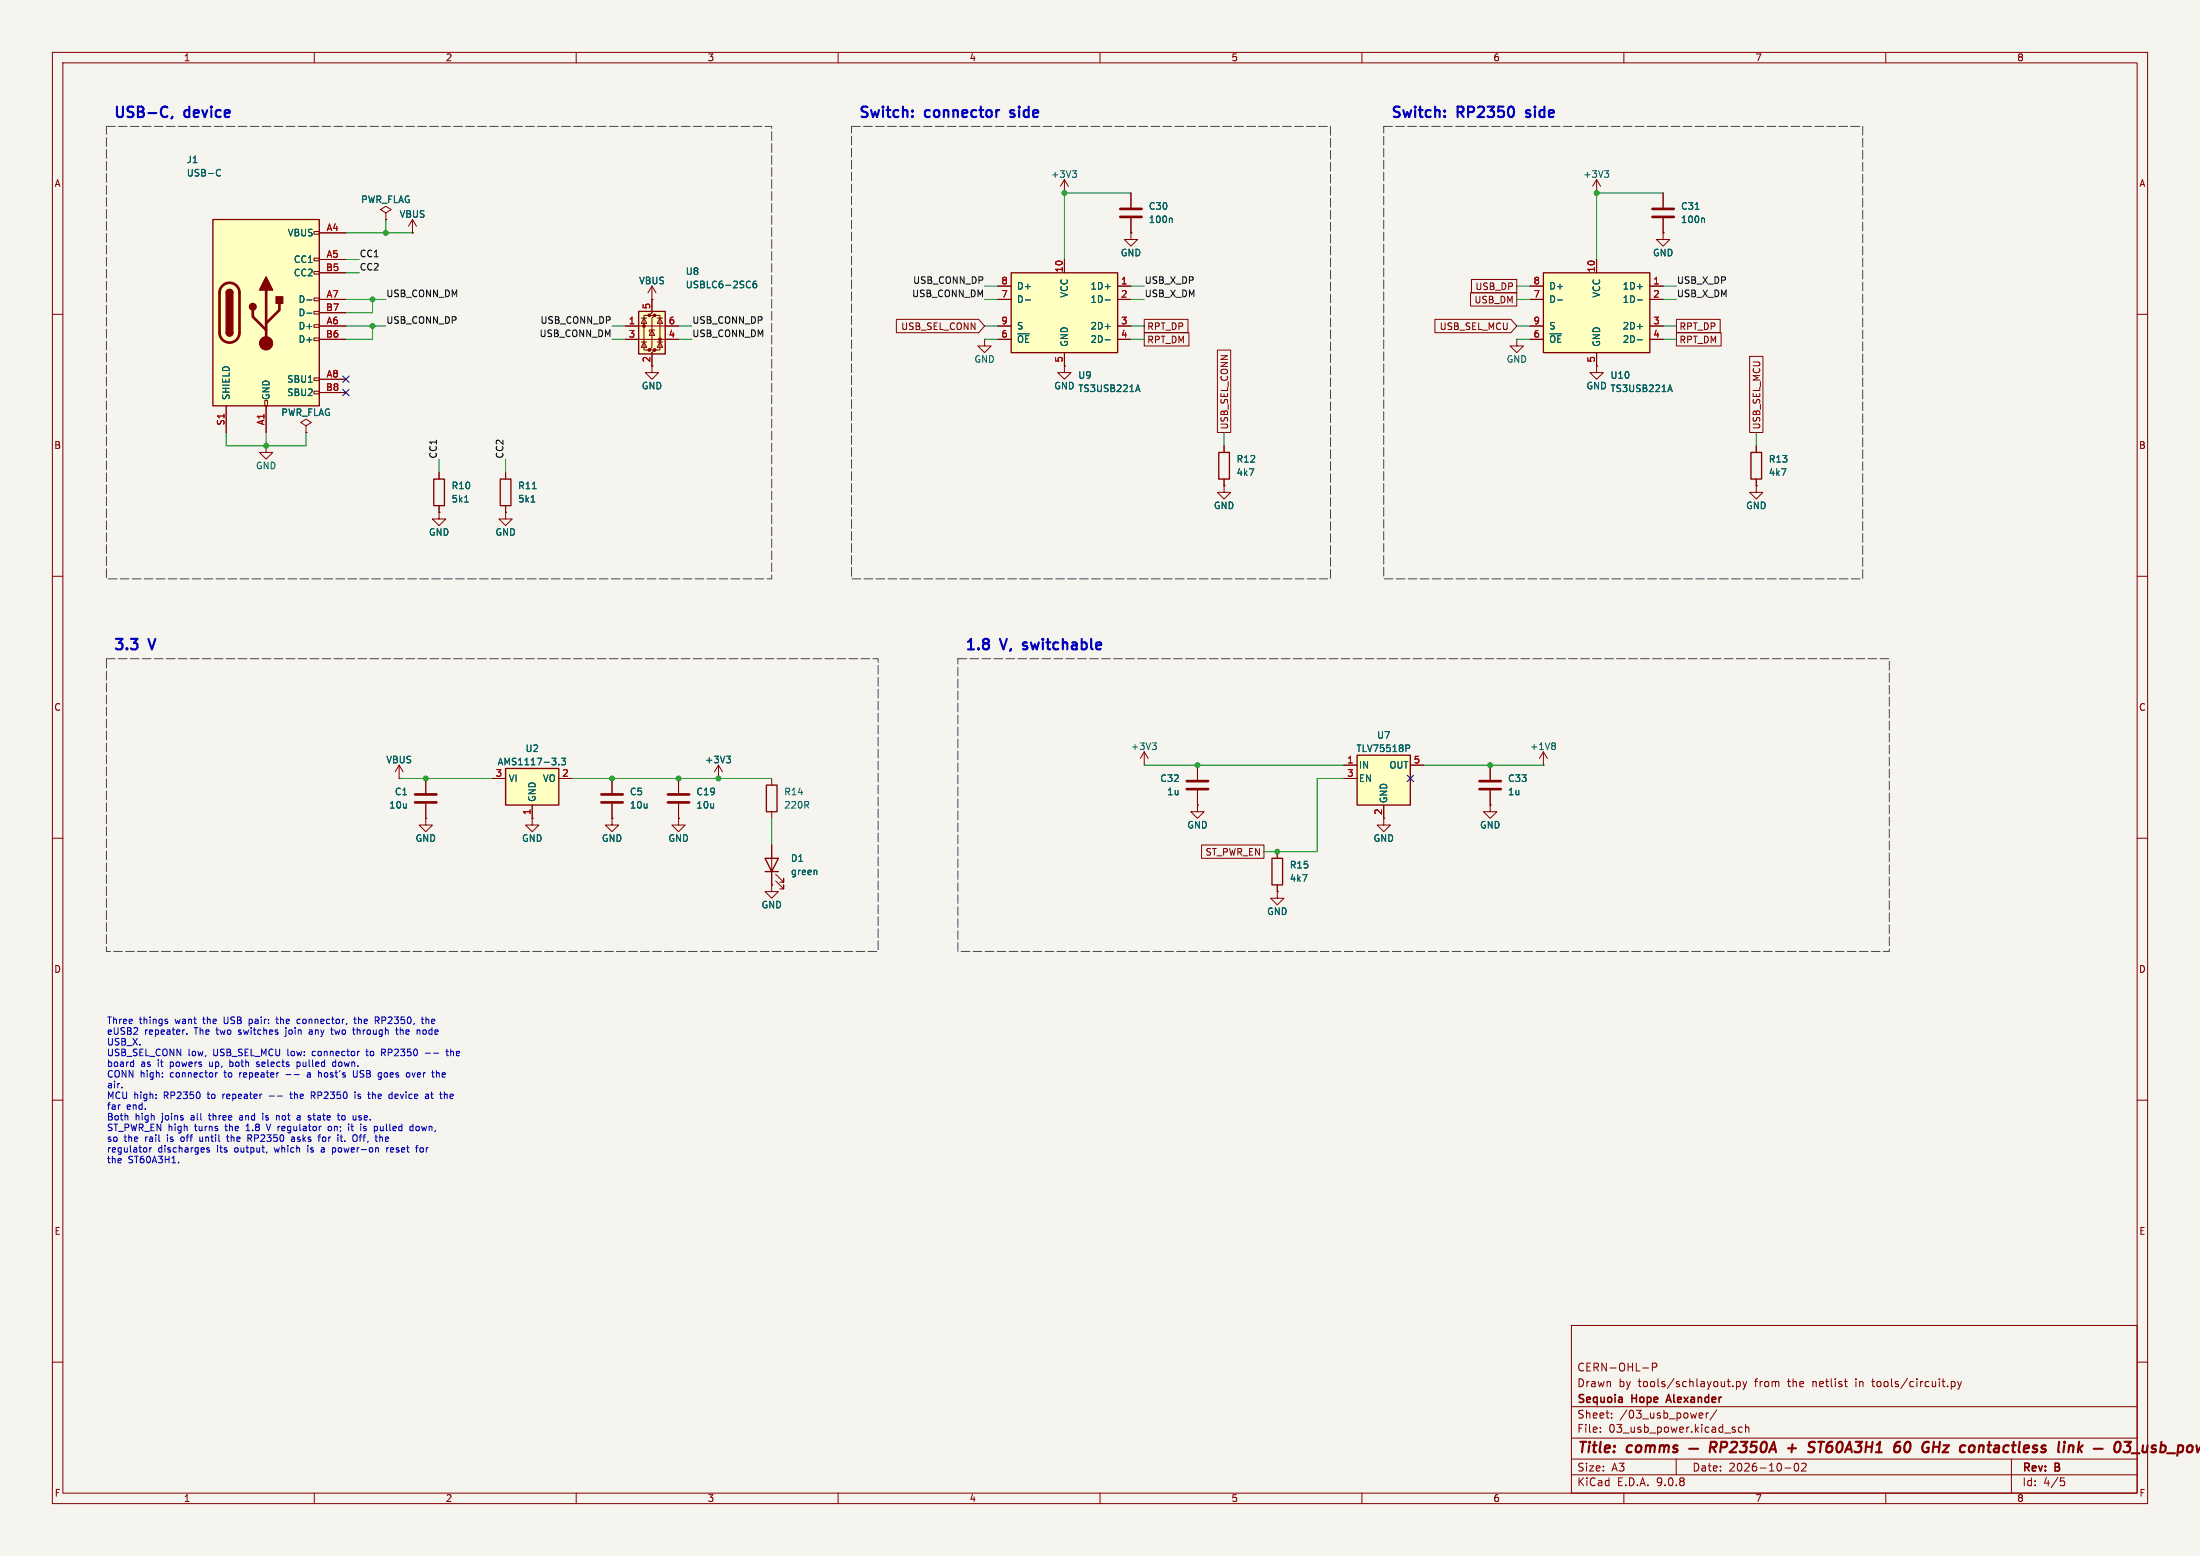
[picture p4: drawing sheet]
<svg xmlns="http://www.w3.org/2000/svg" width="420mm" height="297mm" viewBox="0 0 420 297" stroke-linecap="round" stroke-linejoin="round" font-family="sans-serif">
<path d="M0 0h420v297h-420z" fill="#f5f4ef" stroke="#f5f4ef" stroke-width=".19"/>
<g fill="none" stroke="#840000" stroke-width=".19">
<path d="M10 10h400v277h-400zM12 12h396v273h-396zM60 10v2M110 10v2M160 10v2M210 10v2M260 10v2M310 10v2M360 10v2M215.9 44.5v1.2h1.3l-1.3 1.3-1.3-1.3h1.3M215.9 44.5h.1M10 60h2"/>
<path d="M289.6 64.8v1.2h1.2l-1.2 1.3-1.3-1.3h1.3M289.6 64.8h.1M304.8 69.9v1.2h1.3l-1.3 1.3-1.3-1.3h1.3M304.8 69.9h.1M408 60h2M10 110h2M408 110h2M10 160h2M76.2 148.6h.1M76.2 146.1l-.8 1.2M76.2 146.1l.8 1.2M76.2 146.1v2.5"/>
<path d="M81.3 156.2v1.3h1.2l-1.2 1.3-1.3-1.3h1.3M81.3 156.2h.1M81.3 148.6v2.8M81.3 153.4v2.8M116.8 156.2v1.3h1.3l-1.3 1.3-1.2-1.3h1.2M116.8 156.2h.1M129.5 156.2v1.3h1.3l-1.3 1.3-1.2-1.3h1.2M129.5 156.2h.1M408 160h2M147.3 168.9v1.3h1.3l-1.3 1.3-1.3-1.3h1.3M147.3 168.9h.1M10 210h2"/>
<path d="M408 210h2M300 253h108v32h-108zM10 260h2M300 278.5h108M300 274.5h108M300 268.5h108M305.5 273.2v.2M305.5 272.5v.1M307.7 270.5v.2M307.7 269.8v.1M313.6 261.1h1.1M315.4 261l.8-.1 .1-.2-.1-.4-.2-.1h-.6v1.5"/>
<path d="M320 278.5v3M324.6 269.7l.4 .1 .1 .2-.7 .2M325 270.6l-.4 .1M325.7 269.7v1M326.2 269.7l-.3 .1-.2 .2M327.7 269.1l-1.3 1.9M329.7 263.7h.6M330 264.6l.3 .1M330.8 264.5v.2M331.2 273v.3M331.5 263.8l.4-.1 .3 .3-.1 .6h-.6M331.5 263.7v1.5"/>
<path d="M332.6 272.5l-.4-.1-.3 .3 .1 .6h.6M332.7 263.7l.4 1M333.1 264.7l-.4 .5M333.2 272.5l.2-.1 .4 .1 .1 .9M333.2 271.9v1.5M333.4 263.7l-.3 1M342.7 279.4l.2-.1a.8 .8 0 0 1 .5 .7 .8 .8 0 0 1-.5 .8l-.2-.2-.2-.4zM343.9 279.4l.6-.1 .2 .1 .1 .3-.9 1.1h.9M352.1 263.7h.6M352.5 264.7h.2M357.3 263.7h.6M372.5 263.8l.4-.1 .3 .3-.1 .6h-.6"/>
<path d="M372.5 263.7v1.5M373.7 263.7l.4 1M374.1 264.7l-.4 .5M374.4 263.7l-.3 1M384 278.5v6.5M408 260h2M60 285v2M110 285v2M160 285v2M210 285v2M260 285v2M300 281.5h108"/>
<path d="M310 285v2M340.7 280.2h1.2M360 285v2M393.4 282.1h.7M393.5 282.7h.4l.3 .2-.2 .6-.5 .1"/>
</g>
<g fill="none" stroke="#840000" stroke-width=".4">
<path d="M322.5 276.5h1.7M326.5 276.3h.8a.55 .55 0 0 0 .4-.5 .55 .55 0 0 0-.3-.6h-.8l-.2 2M327 276.3l.5 .9M328.5 276.3h.8a.55 .55 0 0 0 .4-.5 .55 .55 0 0 0-.3-.6h-.8l-.2 2M330.5 275.4l.3-.2h.5l.3 .2v.4l-.1 .3-1.3 1.1h1.2M332.3 275.2h1.3l-.8 .8 .6 .2-.1 .8-.3 .2h-.6l-.3-.2M335.4 275.2h-1l-.2 1 .3-.2 .7 .1 .1 .2-.1 .7-.3 .2h-.5l-.3-.2M336.4 275.4a.46 .46 0 0 1 .5-.2 .46 .46 0 0 1 .4 .4 1.15 1.15 0 0 1-.8 1.6l-.2-.1a1.54 1.54 0 0 1 .1-1.7zM337.7 277.2l.9-2 .4 2M338 276.6h.9M341.3 276.4h1.6M342.2 275.7l-.2 1.5"/>
<path d="M346.5 275.3a.85 .85 0 0 0-1 .1l-.2 .2M347.1 275.2h1.2M347.7 275.2l-.3 2M363.8 275.4a.46 .46 0 0 1 .5-.2 .46 .46 0 0 1 .4 .4 1.15 1.15 0 0 1-.8 1.6l-.2-.1a1.54 1.54 0 0 1 .1-1.7zM369.1 276.2h1.1M370.3 275.2l-.2 2M371 275.9h1.1l-1.2 1.3h1M378.5 275.9l.2 .3-.1 1M396.9 275.2l-.2 2M397 276.4l.4 .8M397.6 275.9l-.9 .7M405.6 275.2h1.2l-.7 .8 .5 .2-.1 .8-.3 .2h-.6l-.2-.2"/>
<path d="M406.9 277.4h1.6M409.1 275.9v1.2a.57 .57 0 0 0 .7-.1M410 275.9l-.2 1.3M411.6 276a.49 .49 0 0 0-.8 .3l.1 .1 .4 .1 .3 .3-.4 .4-.5-.1M412.5 276h.8l.2 .3-.1 .5a.66 .66 0 0 1-1 .3M412.6 275.2l-.2 2M413.7 277.4h1.5M415.9 276h.7l.2 .3-.1 .5a.66 .66 0 0 1-1 .3M415.9 275.9l-.3 2M417.7 276.1a.52 .52 0 0 1 .5-.2 .52 .52 0 0 1 .4 .4l-.1 .5a.55 .55 0 0 1-.5 .4 .55 .55 0 0 1-.5-.4zM419.3 275.9l.2 1.3 .5-.9"/>
</g>
<path d="M318.2 267.3h.7M318.5 266.2l-.5 1.5" fill="none" stroke="#840000" stroke-width=".3"/>
<path d="M79.2 151.6h4.1M79.2 153.2h4.1" fill="none" stroke="#840000" stroke-width=".51"/>
<path d="M96.5 146.7h10.2v7h-10.2z" fill="#ffffc2"/>
<path d="M96.5 146.7h10.2v7h-10.2zM242.8 163.8h2.1v5.1h-2.1z" fill="none" stroke="#840000" stroke-width=".25"/>
<g fill="none" stroke="#840000" stroke-width=".19">
<path d="M94 148.6h2.5M101.6 153.7v2.5M106.7 148.6h2.5M284.5 153.7v1.2h1.2l-1.2 1.3-1.3-1.3h1.3M284.5 153.7h.1M294.6 146.1h.1M294.6 143.5l-.7 1.3M294.6 143.5l.8 1.3M294.6 143.5v2.6M243.8 170.2v1.3h1.3l-1.3 1.2-1.2-1.2h1.2M243.8 170.2h.1M243.8 162.6v1.2"/>
<path d="M243.8 168.9v1.3"/>
</g>
<path d="M106.7 145.9v.1M107.2 144.7h.7l-.4 .5 .4 .1v.6l-.2 .1-.5-.1M296.7 141.8l.2 .2-.2 .3 .2 .3v.2l-.2 .3" fill="none" stroke="#006464" stroke-width=".19"/>
<path d="M259.1 144.1h10.1v9.6h-10.1z" fill="#ffffc2"/>
<path d="M259.1 144.1h10.1v9.6h-10.1z" fill="none" stroke="#840000" stroke-width=".25"/>
<path d="M58.4 81.3l1-.7-1-.6-1 .6 1 .7v1.3M58.4 82.6h.1M256.5 146.1h2.6M256.5 148.6h2.6M264.2 153.7v2.5M269.2 146.1h2.6M284.5 146.1v2.7M284.5 150.9v2.8" fill="none" stroke="#840000" stroke-width=".19"/>
<path d="M268.4 142.2h.5l.2 .2-.1 .4h-.6" fill="none" stroke="#006464" stroke-width=".19"/>
<path d="M282.4 149.1h4.1M282.4 150.6h4.1" fill="none" stroke="#840000" stroke-width=".51"/>
<path d="M40.6 41.9h20.4v35.6h-20.4z" fill="#ffffc2"/>
<g fill="none" stroke="#840000" stroke-width=".19">
<path d="M203.2 36.8h.1M203.2 34.3l-.8 1.3M203.2 34.3l.8 1.3M203.2 34.3v2.5M215.9 36.8v2.8M59.9 44.2h1.1v.5h-1.1zM59.9 49.3h1.1v.5h-1.1zM59.9 51.8h1.1v.5h-1.1zM59.9 56.9h1.1v.5h-1.1zM59.9 59.4h1.1v.5h-1.1zM61 44.5h5M61 49.5h5"/>
<path d="M61 52.1h5M61 57.2h5M61 59.7h5M215.9 41.7v2.8M43.2 77.5v5.1M50.5 76.5h.6v1h-.6zM50.8 77.5v5.1M59.9 62h1.1v.5h-1.1zM59.9 64.5h1.1v.5h-1.1zM59.9 72.1h1.1v.5h-1.1zM59.9 74.7h1.1v.5h-1.1zM61 62.2h5"/>
<path d="M61 64.8h5M61 72.4h5M61 74.9h5M228.6 153.7v1.2h1.3l-1.3 1.3-1.3-1.3h1.3M228.6 153.7h.1"/>
</g>
<path d="M40.6 41.9h20.4v35.6h-20.4zM43.2 55.9a.64 .64 0 0 1 .6-.7 .64 .64 0 0 1 .6 .7M43.2 63.5a.64 .64 0 0 0 .6 .6 .64 .64 0 0 0 .6-.6" fill="none" stroke="#840000" stroke-width=".25"/>
<path d="M213.9 39.9h4M42.5 54.5a1.9 1.9 0 0 1 2-.4 1.9 1.9 0 0 1 1.2 1.8v7.6a1.91 1.91 0 0 1-1.9 1.9 1.91 1.91 0 0 1-1.9-1.9v-7.8l.2-.6zM48.3 59.2v1.3l2.5 2.5M50.8 55.4v10.1M53.3 57.9v1.3l-2.5 2.5M213.9 41.4h4" fill="none" stroke="#840000" stroke-width=".51"/>
<g fill="#840000" stroke="#840000" stroke-width=".25">
<path d="M43.2 55.9h1.2v7.6h-1.2z"/>
<path d="M43.4 55.4a.64 .64 0 0 1 .7-.1 .64 .64 0 0 1 .3 .6h-1.2z"/>
<path d="M43.2 63.5h1.2a.64 .64 0 0 1-.6 .6 .64 .64 0 0 1-.6-.6z"/>
<path d="M50.8 52.8l1.3 2.6h-2.6z"/>
<path d="M52.7 56.6h1.3v1.3h-1.3z"/>
<circle cx="48.3" cy="58.5" r=".63"/>
</g>
<circle cx="50.8" cy="65.5" r="1.27" fill="#840000" stroke="#840000" stroke-width=".19"/>
<path d="M41.5 32.4l.6 .1M42.1 33.5h-.6M204.7 32.6h.8l-.4 .5M205.3 33.1l.2 .2v.3l-.2 .3M58.6 57.2h.9M58.6 59.8h.9M223.6 41.6l.2 .2v.7" fill="none" stroke="#006464" stroke-width=".19"/>
<path d="M193 52.1h20.4v15.2h-20.4z" fill="#ffffc2"/>
<path d="M193 52.1h20.4v15.2h-20.4zM82.8 91.4h2v5.1h-2zM95.5 91.4h2v5.1h-2zM232.7 86.4h2v5h-2zM146.3 149.9h2v5h-2zM146 163.8h2.6l-1.3 2.6zM146 166.4h2.6" fill="none" stroke="#840000" stroke-width=".25"/>
<g fill="none" stroke="#840000" stroke-width=".19">
<path d="M304.8 36.8h.1M304.8 34.3l-.8 1.3M304.8 34.3l.8 1.3M304.8 34.3v2.5M190.5 54.6h2.5M190.5 57.2h2.5M203.2 49.5v2.6M213.4 54.6h2.5M213.4 57.2h2.5M188 64.8v1.2h1.2l-1.2 1.3-1.3-1.3h1.3M188 64.8h.1M190.5 62.2h2.5"/>
<path d="M190.5 64.8h2.5M203.2 69.9v1.2h1.3l-1.3 1.3-1.3-1.3h1.3M203.2 69.9h.1M203.2 67.3v2.6M213.4 62.2h2.5M213.4 64.8h2.5M50.8 85.1v1.3h1.3l-1.3 1.2-1.3-1.2h1.3M50.8 85.1h.1M83.8 97.8v1.3h1.3l-1.3 1.2-1.3-1.2h1.3M83.8 97.8h.1M83.8 90.2v1.2M83.8 96.5v1.3"/>
<path d="M96.5 97.8v1.3h1.3l-1.3 1.2-1.3-1.2h1.3M96.5 97.8h.1M96.5 90.2v1.2M96.5 96.5v1.3M233.7 92.7v1.3h1.2l-1.2 1.3-1.3-1.3h1.3M233.7 92.7h.1M233.7 85.1v1.3M233.7 91.4v1.3M101.6 156.2v1.3h1.3l-1.3 1.3-1.3-1.3h1.3M101.6 156.2h.1M116.8 148.6v2.8M116.8 153.4v2.8"/>
<path d="M129.5 148.6v2.8M129.5 153.4v2.8M137.2 148.6h.1M137.2 146.1l-.8 1.2M137.2 146.1l.7 1.2M137.2 146.1v2.5M147.3 148.6v1.3M147.3 154.9v1.3M218.4 146.1h.1M218.4 143.5l-.7 1.3M218.4 143.5l.8 1.3M218.4 143.5v2.6"/>
<path d="M228.6 146.1v2.7M228.6 150.9v2.8M264.2 156.2v1.3h1.2l-1.2 1.3-1.3-1.3h1.3M147.3 161.3v7.6M148.1 168.1l1.5 1.6v-.8v.8h-.8M148.1 166.9l1.5 1.5v-.8v.8h-.8"/>
</g>
<g fill="none" stroke="#006464" stroke-width=".19">
<path d="M306.3 32.6h.8l-.4 .5M306.9 33.1l.2 .2v.3l-.2 .3M195.7 57.2h1M211 57.2h.9M211 54.7h.9M211 62.3h.9M211 64.9h.9M216.9 74.4h.6M217.2 73.5l.4 1.2M88.7 95.8h.7M101.4 95.8h.7M101.6 93.3h.8"/>
<path d="M138.7 144.3h.8l-.5 .5M139.2 144.8l.3 .3v.3l-.3 .2M220 141.8h.7l-.4 .5M220.5 142.3l.2 .2v.3l-.2 .3M155.9 166.2v.7"/>
</g>
<path d="M114.8 151.6h4.1M114.8 153.2h4.1M127.5 151.6h4.1M127.5 153.2h4.1M226.6 149.1h4M226.6 150.6h4" fill="none" stroke="#840000" stroke-width=".51"/>
<path d="M121.9 59.4h5.1v8.2h-5.1z" fill="#ffffc2"/>
<g fill="#840000" stroke="#840000" stroke-width=".19">
<circle cx="122.9" cy="62.2" r=".25"/>
<circle cx="124" cy="60.2" r=".25"/>
<circle cx="124" cy="66.8" r=".25"/>
<circle cx="125" cy="60.2" r=".25"/>
<circle cx="125" cy="66.8" r=".25"/>
<circle cx="126" cy="64.8" r=".25"/>
</g>
<g fill="none" stroke="#840000" stroke-width=".19">
<path d="M124.5 57.2v2.5l-.5 .5h1l-.5 .5v5.6l-.5 .5h1l-.5 .5v2.6M119.4 62.2h10.1M119.4 64.8h10.1M122.4 65.3h1M122.4 60.7h1M122.9 60.7l.5 1h-1zM122.9 65.3l.5 1h-1zM124 60.2h-1.1v6.6h1.1M124.5 63l.5 1h-1zM125 63h-1v.4M125 60.2h1v6.6h-1M125.5 65.3h1"/>
<path d="M125.5 60.7h1M126 60.7l.5 1h-1zM126 65.3l.5 1h-1z"/>
</g>
<path d="M121.9 59.4h5.1v8.2h-5.1z" fill="none" stroke="#840000" stroke-width=".25"/>
<path d="M144.3 53.7h-.3a.86 .86 0 0 0 0 1.2l.4-.1 .1-.4-.3-.3-.3 .1-.2 .2" fill="none" stroke="#006464" stroke-width=".19"/>
<path d="M294.6 52.1h20.4v15.2h-20.4z" fill="#ffffc2"/>
<path d="M294.6 52.1h20.4v15.2h-20.4zM334.3 86.4h2v5h-2z" fill="none" stroke="#840000" stroke-width=".25"/>
<g fill="none" stroke="#840000" stroke-width=".19">
<path d="M215.9 36.8v2.8M317.5 36.8v2.8M61 57.2h5M61 44.5h5M61 49.5h5M61 52.1h5M61 59.7h5M73.7 40.6l1-.6-1-.6-1.1 .6 1.1 .6v1.3M73.7 41.9h.1M78.7 44.5h.1M78.7 41.9l-.7 1.3M78.7 41.9l.8 1.3"/>
<path d="M78.7 41.9v2.6M124.5 57.2h.1M124.5 54.6l-.8 1.3M124.5 54.6l.7 1.3M124.5 54.6v5.1M190.5 54.6h2.5M190.5 57.2h2.5M203.2 49.5v2.6M213.4 54.6h2.5M213.4 57.2h2.5M215.9 44.5h.1M215.9 41.7v2.8"/>
<path d="M280.7 55.9h8.9v2.5h-8.9zM280.9 53.3h8.7v2.6h-8.7zM292.1 54.6h2.5M292.1 57.2h2.5M304.8 49.5v2.6M315 54.6h2.5M315 57.2h2.5M317.5 44.5v1.2h1.3l-1.3 1.3-1.3-1.3h1.3M317.5 44.5h.1M317.5 41.7v2.8M43.2 77.5v5.1M50.8 77.5v5.1"/>
<path d="M61 62.2h5M61 64.8h5M61 72.4h5M61 74.9h5M119.4 62.2h2.5M119.4 64.8h2.5M124.5 67.3v3.8h1.2l-1.2 1.3-1.3-1.3h1.3M127 62.2h2.5M127 64.8h2.5M171.1 61h15.7l1.2 1.2-1.2 1.3h-15.7zM190.5 62.2h2.5M190.5 64.8h2.5"/>
<path d="M203.2 69.9h.1M203.2 67.3v2.6M213.4 62.2h2.5M213.4 64.8h2.5M218.4 63.5h8.6v2.5h-8.6zM218.4 61h8.4v2.5h-8.4zM232.4 66.8h2.6v15.8h-2.6zM273.9 61h14.5l1.2 1.2-1.2 1.3h-14.5zM292.1 62.2h2.5M292.1 64.8h2.5M304.8 69.9h.1M304.8 67.3v2.6"/>
<path d="M315 62.2h2.5M315 64.8h2.5M320 61h8.4v2.5h-8.4zM320 63.5h8.6v2.5h-8.6zM334 68h2.6v14.6h-2.6zM58.4 82.6h.1M83.8 97.8h.1M83.8 90.2v1.2M83.8 96.5v1.3M96.5 97.8h.1M96.5 90.2v1.2M96.5 96.5v1.3"/>
<path d="M233.7 92.7h.1M233.7 85.1v1.3M233.7 91.4v1.3M335.3 92.7v1.3h1.2l-1.2 1.3-1.3-1.3h1.3M335.3 92.7h.1M335.3 85.1v1.3M335.3 91.4v1.3M76.2 148.6h.1M81.3 156.2h.1M81.3 148.6v2.8M81.3 153.4v2.8M94 148.6h2.5"/>
<path d="M101.6 156.2h.1M101.6 153.7v2.5M106.7 148.6h2.5M116.8 156.2h.1M116.8 148.6v2.8M116.8 153.4v2.8M129.5 156.2h.1M129.5 148.6v2.8M129.5 153.4v2.8M137.2 148.6h.1M228.6 153.7h.1M228.6 146.1v2.7"/>
<path d="M228.6 150.9v2.8M256.5 146.1h2.6M256.5 148.6h2.6M264.2 153.7v2.5M269.2 146.1h2.6M284.5 153.7h.1M284.5 146.1v2.7M284.5 150.9v2.8M147.3 168.9h.1M147.3 161.3v2.5M147.3 166.4v2.5M229.4 161.3h11.9v2.5h-11.9z"/>
<path d="M243.8 170.2h.1M243.8 162.6v1.2M243.8 168.9v1.3"/>
</g>
<g fill="none" stroke="#006464" stroke-width=".19">
<path d="M41.5 32.4l.6 .1M42.1 33.5h-.6M323.6 39.9h.8M58.6 57.2h.9M58.6 59.8h.9M144.3 53.7h-.3a.86 .86 0 0 0 0 1.2l.4-.1 .1-.4-.3-.3-.3 .1-.2 .2M195.7 57.2h1M211 57.2h.9M211 54.7h.9M223.6 41.6l.2 .2v.7M297.3 57.2h1M312.6 57.2h.9"/>
<path d="M312.6 54.7h.9M325.2 41.6l.2 .2v.7M211 62.3h.9M211 64.9h.9M216.9 74.4h.6M217.2 73.5l.4 1.2M312.6 62.3h.9M312.6 64.9h.9M318.5 74.4h.6M318.8 73.5l.4 1.2M88.7 95.8h.7M101.4 95.8h.7"/>
<path d="M101.6 93.3h.8M106.7 145.9v.1M107.2 144.7h.7l-.4 .5 .4 .1v.6l-.2 .1-.5-.1M138.7 144.3h.8l-.5 .5M139.2 144.8l.3 .3v.3l-.3 .2M268.4 142.2h.5l.2 .2-.1 .4h-.6M155.9 166.2v.7"/>
</g>
<path d="M315.5 39.9h4M315.5 41.4h4" fill="none" stroke="#840000" stroke-width=".51"/>
<g fill="none" stroke="#009600" stroke-width=".19">
<path d="M215.9 36.8h-12.7v12.7M317.5 36.8h-12.7v12.7M66 57.2h7.7M66 44.5h12.7M66 52.1h2.6M66 49.5h2.6M71.1 57.2v2.5h-5.1M73.7 41.9v2.6M188 54.6h2.5M188 57.2h2.5M215.9 54.6h2.5M215.9 57.2h2.5"/>
<path d="M289.6 54.6h2.5M289.6 57.2h2.5M317.5 54.6h2.5M317.5 57.2h2.5M66 62.2h7.7M71.1 62.2v2.6h-5.1M116.8 64.8h2.6M116.8 62.2h2.6M129.5 64.8h2.6M129.5 62.2h2.6M188 64.8h2.5M188 62.2h2.5"/>
<path d="M215.9 64.8h2.5M215.9 62.2h2.5M289.6 64.8h2.5M289.6 62.2h2.5M317.5 64.8h2.5M317.5 62.2h2.5M43.2 82.6v2.5h15.2v-2.5M50.8 82.6v2.5M83.8 87.6v2.6M96.5 87.6v2.6M233.7 82.6v2.5M335.3 82.6v2.5"/>
<path d="M76.2 148.6h17.8M109.2 148.6h38.1M147.3 156.2v5.1M218.4 146.1h38.1M256.5 148.6h-5v14h-10.2M271.8 146.1h22.8"/>
</g>
<path d="M65.4 71.8l1.2 1.2M65.4 74.3l1.2 1.2M66.6 71.8l-1.2 1.2M66.6 74.3l-1.2 1.2M268.6 148l1.2 1.2M269.8 148l-1.2 1.2" fill="none" stroke="#000084" stroke-width=".19"/>
<path d="M32.9 22.2l-.2 .4M192.9 22.2l.1 .1M193 21.1v.5M291.3 22.2l.2 .1M291.4 21.1v.5M195.3 123.8l.2 .1M195.4 122.7v.5" fill="none" stroke="#0000c2" stroke-width=".4"/>
<g fill="none" stroke="#0000c2" stroke-width=".19">
<path d="M31.7 195h.3v.2l-.4 .2M31.7 194.5l.3 .1M35.1 196.6h.1M35.7 197.3v.1M47.6 194.5v1.3M47.6 195.3l.1 .1M47.7 194.5l-.1 .1M52.7 194.5h.4M52.8 194.1v1.1l.3 .2M54.6 197.7l-.3 .2M57.3 194.6l-.4-.1-.2 .3 .1 .5h.5M59.5 196.9h-.3l-.2 .2 .1 .3h.4"/>
<path d="M63.3 196.2v1l.3 .2M67.3 196.6h.5M67.5 194.5h.5M67.5 197.4h.3M67.7 194.1v1.1l.3 .2M71.6 194.1h.5l.3 .3-.2 .3-.6 .1M71.9 194.8l.5 .6M75.7 196.2v1l.3 .2M76.4 196.2v1.2M76.5 196.6l-.1 .1M80.1 196.6l.1 .8M80.4 194.5h.5"/>
<path d="M80.6 194.1v1.1l.3 .2M80.8 196.7v.6M81.3 194.1v1.3M81.7 194.5l-.4 .2M23.3 207.5v.2M25.4 202.7l.1 .1M25.5 202.3v1.3M25.5 203.5l-.4 .1M27.8 219.1l.2 .2v.4l-.2 .2M28.6 219.1v.8M28.9 219.1l-.3 .2M29.8 209.6v.1"/>
<path d="M29.8 208.9v.1M31 205.5v.1M31 204.8v.1M38.1 217v.7l.2 .2M40 219.1h-.3l-.2 .2v.1l.5 .2v.3h-.5M41.2 204.8v.8M41.2 204.9v.1M43.2 217h.5M43.4 216.6v1.1l.3 .2M43.9 202.3v1.3M43.9 203.5l.1 .1M44 202.7l-.1 .1"/>
<path d="M45.9 212.9l-.1 .1M45.9 213.3l-.2 .2 .2 .3M47 215.8h.7M47.1 214.9h-.1M47.3 216.6v1.3M47.6 217.3l.5 .6M47.9 217.2l-.6 .1M49 203.5l.3 .1M49.1 202.7l-.1 .3 .3 .1M50.2 212.5v.1M50.2 212.9v.9M50.8 214.6l.5 1.2"/>
<path d="M51 219.9l-.1 .1M51.4 209.2h1M52.8 213.1l.3-.2 .2 .2M53 209.2h.9M54.6 205.1h1M55.3 208.8h.5M55.5 208.4v1.1l.3 .2M56.2 205.1h.9M56.2 217.3l-.4 .1-.2 .2 .2 .3 .4-.1M56.2 217.2v.7M56.7 202.7v1.3M56.7 202.8l.4-.1 .1 .1"/>
<path d="M56.8 213h.4l.1 .8M56.8 213.7h.5M57.2 203.4l-.1 .2-.4-.1M57.3 213.2l-.5 .2M58.8 219.1v.8M59.2 205.1h-.4l-.2 .2 .2 .3 .4-.1M59.2 204.9v.7M59.7 212.9h.5M59.7 209.1l.5 .6M60 208.5l-.6-.1v1.3M60 209l-.6 .1M60.8 204.3v1.3"/>
<path d="M61.4 219.1h.4l.1 .8M61.8 217l-.3 .3v.3l.3 .3M61.9 219.4h-.4l-.2 .2 .2 .3h.4M63.2 215h-.3l-.3 .2 .1 .5 .2 .1h.3M63.5 219.1v1.2M63.5 219.1h.3l.2 .1M64 219.8l-.2 .1h-.3M64.1 202.8l-.4-.1-.2 .3 .1 .5h.5M64.1 202.3v1.3M64.4 212.9h.5M64.6 213.7l.3 .1M65.1 216.6v1.1l.3 .2"/>
<path d="M65.7 212.9l-.3 .1-.2 .2 .1 .5 .4 .1M67 215h.5M67.2 214.6v1l.1 .2M67.5 204.3v1.1l.2 .2 .4-.1 .1-.1v-1.1M67.8 208.4v.1M67.8 208.8v.9M68.1 216.8a.85 .85 0 0 1-.2 1.1M68.3 209.6l.4 .1M68.5 213.7l.4 .1M68.5 208.8l-.2 .2 .2 .3M68.6 217h.4M68.6 200.7h-.2"/>
<path d="M68.9 212.9l-.4 .2 .1 .2 .3 .1M69.4 215.8h.5M69.8 200.7h.5M69.9 215h-.3l-.2 .2 .1 .1 .4 .2M70 200.2l.1 1.3M71.1 208.4v1.3M71.3 208.8l-.2 .2M72.7 217l-.2 .1M72.9 200.9h.4M73 217.2v.7M73.2 200.9l.4 .6M73.3 200.2h-.4v1.3"/>
<path d="M73.8 219.1v.8M74.2 219.1l-.4 .2M74.6 219.1v.8M74.7 208.8l.1 .1M74.8 208.4v1.3M74.8 209.6l-.1 .1M75.2 219.4l-.7 .1M78 204.8l.2 .2v.4l-.2 .2M78.3 215.7l.2 .1h.3M78.7 204.8l.3 .8M78.8 215h-.3l-.2 .1M78.8 214.6v1.2"/>
<path d="M79.3 219.1h.5M79.6 215l-.2 .2v.4l.2 .2M79.8 218.6l-.3 .2M80.4 219.1l-.2 .2v.4l.2 .2M81.2 201h1M81.4 208.8l.4 .2v.7M81.8 209.2h-.4M81.8 209.6l-.4 .1M82.2 208.8h.5M82.4 208.4v1.1l.2 .2M82.6 204.3v1.1M82.8 201h.9"/>
<path d="M83.3 204.3v1.3M83.3 204.9l.4-.1 .2 .1M85 208.8l.4 .2v.7M85.1 200.7h.5M85.3 200.2v1.1l.3 .2M34.1 221.8v.2"/>
</g>
<path d="M20.3 24.1h127v86.4h-127zM162.6 24.1h91.4v86.4h-91.4zM264.2 24.1h91.4v86.4h-91.4zM20.3 125.7h147.3v55.9h-147.3zM182.9 125.7h177.8v55.9h-177.8z" fill="none" stroke="#484848" stroke-width=".19" stroke-dasharray="1.7 .6"/>
<g fill="#009600" stroke="#009600" stroke-width=".19">
<circle cx="71.1" cy="57.2" r=".46"/>
<circle cx="73.7" cy="44.5" r=".46"/>
<circle cx="284.5" cy="146.1" r=".46"/>
<circle cx="304.8" cy="36.8" r=".46"/>
<circle cx="81.3" cy="148.6" r=".46"/>
<circle cx="129.5" cy="148.6" r=".46"/>
<circle cx="137.2" cy="148.6" r=".46"/>
<circle cx="116.8" cy="148.6" r=".46"/>
<circle cx="228.6" cy="146.1" r=".46"/>
<circle cx="203.2" cy="36.8" r=".46"/>
<circle cx="243.8" cy="162.6" r=".46"/>
<circle cx="50.8" cy="85.1" r=".46"/>
<circle cx="71.1" cy="62.2" r=".46"/>
</g>
<g font-size="2.8" fill="#0000c2">
<text x="21.6" y="22.6">USB-C,</text>
<text x="35.3" y="22.6">device</text>
<text x="163.8" y="22.6">Switch:</text>
<text x="176.7" y="22.6">connector</text>
<text x="193.8" y="22.6">side</text>
<text x="265.4" y="22.6">Switch:</text>
<text x="278.3" y="22.6">RP2350</text>
<text x="292.3" y="22.6">side</text>
<text x="21.6" y="124.2">3.3</text>
<text x="28.7" y="124.2">V</text>
<text x="184.1" y="124.2">1.8</text>
<text x="191.2" y="124.2">V,</text>
<text x="196.2" y="124.2">switchable</text>
</g>
<g font-size="2.8" fill="#840000">
<text x="301" y="277.9">Title:</text>
<text x="310.6" y="277.9">comms</text>
<text x="343.7" y="277.9">+</text>
<text x="348.5" y="277.9">ST60A3H1</text>
<text x="365.7" y="277.9">60</text>
<text x="371.8" y="277.9">GHz</text>
<text x="379.9" y="277.9">contactless</text>
<text x="399.3" y="277.9">link</text>
</g>
<g font-size="2.1" fill="#840000">
<text x="301" y="262">CERN-OHL-P</text>
<text x="301" y="268.2">Sequoia</text>
<text x="301" y="265">Drawn</text>
<text x="309" y="265">by</text>
<text x="311.6" y="268.2">Hope</text>
<text x="312.8" y="265">tools/schlayout.py</text>
<text x="318.9" y="268.2">Alexander</text>
<text x="335.2" y="265">from</text>
<text x="341.6" y="265">the</text>
<text x="346.4" y="265">netlist</text>
<text x="354.8" y="265">in</text>
<text x="358.2" y="265">tools/circuit.py</text>
<text x="301" y="273.7">File:</text>
<text x="301" y="271">Sheet:</text>
<text x="307.1" y="273.7">03_usb_power.kicad_sch</text>
<text x="309.2" y="271">/03_usb_power/</text>
<text x="301" y="281.1">Size:</text>
<text x="307.6" y="281.1">A3</text>
<text x="323" y="281.1">Date:</text>
<text x="330" y="281.1">2026-10-02</text>
<text x="386" y="281.3">Rev:</text>
<text x="392.4" y="281.3">B</text>
<text x="301" y="283.9">KiCad</text>
<text x="308.7" y="283.9">E.D.A.</text>
<text x="316.3" y="283.9">9.0.8</text>
<text x="386" y="283.9">Id:</text>
<text x="390.1" y="283.9">4/5</text>
</g>
<g font-size="1.8" fill="#840000">
<text x="35" y="11.9">1</text>
<text x="85" y="11.9">2</text>
<text x="135" y="11.9">3</text>
<text x="185" y="11.9">4</text>
<text x="235" y="11.9">5</text>
<text x="285" y="11.9">6</text>
<text x="335" y="11.9">7</text>
<text x="385" y="11.9">8</text>
<text x="10.3" y="35.9">A</text>
<text x="408.3" y="35.9">A</text>
<text x="281.4" y="58.1">USB_DM</text>
<text x="281.6" y="55.6">USB_DP</text>
<text x="171.9" y="63.2">USB_SEL_CONN</text>
<text x="218.9" y="65.7">RPT_DM</text>
<text x="218.9" y="63.2">RPT_DP</text>
<text x="274.7" y="63.2">USB_SEL_MCU</text>
<text x="320.5" y="63.2">RPT_DP</text>
<text x="320.5" y="65.7">RPT_DM</text>
<text x="234.6" y="82.1" transform="rotate(-90 234.6 82.1)">USB_SEL_CONN</text>
<text x="336.2" y="82.1" transform="rotate(-90 336.2 82.1)">USB_SEL_MCU</text>
<text x="10.3" y="85.9">B</text>
<text x="408.2" y="85.9">B</text>
<text x="10.3" y="135.9">C</text>
<text x="408.2" y="135.9">C</text>
<text x="263.9" y="155.6" transform="rotate(-90 263.9 155.6)">2</text>
<text x="230" y="163.5">ST_PWR_EN</text>
<text x="10.3" y="185.9">D</text>
<text x="408.2" y="185.9">D</text>
<text x="10.3" y="235.9">E</text>
<text x="408.3" y="235.9">E</text>
<text x="10.3" y="285.9">F</text>
<text x="35" y="286.9">1</text>
<text x="85" y="286.9">2</text>
<text x="135" y="286.9">3</text>
<text x="185" y="286.9">4</text>
<text x="235" y="286.9">5</text>
<text x="285" y="286.9">6</text>
<text x="335" y="286.9">7</text>
<text x="385" y="286.9">8</text>
<text x="408.3" y="285.9">F</text>
</g>
<g font-size="1.8" fill="#006464">
<text x="35.6" y="31.3">J1</text>
<text x="35.6" y="33.9">USB-C</text>
<text x="200.6" y="34.1">+3V3</text>
<text x="302.2" y="34.1">+3V3</text>
<text x="68.8" y="39">PWR_FLAG</text>
<text x="76.2" y="41.8">VBUS</text>
<text x="219.2" y="40.2">C30</text>
<text x="320.8" y="40.2">C31</text>
<text x="54.8" y="45.3">VBUS</text>
<text x="219.2" y="42.8">100n</text>
<text x="320.8" y="42.8">100n</text>
<text x="56" y="50.4">CC1</text>
<text x="56" y="52.9">CC2</text>
<text x="130.8" y="52.7">U8</text>
<text x="213.9" y="49.1">GND</text>
<text x="315.5" y="49.1">GND</text>
<text x="56.9" y="58">D-</text>
<text x="121.9" y="54.5">VBUS</text>
<text x="130.8" y="55.2">USBLC6-2SC6</text>
<text x="194.1" y="55.5">D+</text>
<text x="194.1" y="58">D-</text>
<text x="204.1" y="56.9" transform="rotate(-90 204.1 56.9)">VCC</text>
<text x="208.1" y="55.5">1D+</text>
<text x="208.1" y="58">1D-</text>
<text x="295.7" y="55.5">D+</text>
<text x="295.7" y="58">D-</text>
<text x="305.7" y="56.9" transform="rotate(-90 305.7 56.9)">VCC</text>
<text x="309.7" y="55.5">1D+</text>
<text x="309.7" y="58">1D-</text>
<text x="56.9" y="60.6">D-</text>
<text x="56.9" y="63.1">D+</text>
<text x="56.9" y="65.6">D+</text>
<text x="194.1" y="63.1">S</text>
<text x="194.1" y="65.6">~{OE}</text>
<text x="208.1" y="63.1">2D+</text>
<text x="208.1" y="65.6">2D-</text>
<text x="295.7" y="63.1">S</text>
<text x="295.7" y="65.6">~{OE}</text>
<text x="309.7" y="63.1">2D+</text>
<text x="309.7" y="65.6">2D-</text>
<text x="185.9" y="69.4">GND</text>
<text x="204.1" y="66.3" transform="rotate(-90 204.1 66.3)">GND</text>
<text x="287.5" y="69.4">GND</text>
<text x="305.7" y="66.3" transform="rotate(-90 305.7 66.3)">GND</text>
<text x="44" y="76.5" transform="rotate(-90 44 76.5)">SHIELD</text>
<text x="51.7" y="76.5" transform="rotate(-90 51.7 76.5)">GND</text>
<text x="54.7" y="73.3">SBU1</text>
<text x="54.7" y="75.8">SBU2</text>
<text x="122.4" y="74.5">GND</text>
<text x="201.2" y="74.5">GND</text>
<text x="205.7" y="75">TS3USB221A</text>
<text x="205.7" y="72.5">U9</text>
<text x="302.8" y="74.5">GND</text>
<text x="307.3" y="72.5">U10</text>
<text x="307.3" y="75">TS3USB221A</text>
<text x="53.6" y="79.6">PWR_FLAG</text>
<text x="48.8" y="89.8">GND</text>
<text x="236" y="88.5">R12</text>
<text x="337.6" y="88.5">R13</text>
<text x="86.1" y="93.6">R10</text>
<text x="98.8" y="93.6">R11</text>
<text x="236" y="91">4k7</text>
<text x="337.6" y="91">4k7</text>
<text x="86.1" y="96.1">5k1</text>
<text x="98.8" y="96.1">5k1</text>
<text x="231.6" y="97.4">GND</text>
<text x="333.2" y="97.4">GND</text>
<text x="81.8" y="102.5">GND</text>
<text x="94.5" y="102.5">GND</text>
<text x="100.2" y="143.7">U2</text>
<text x="215.8" y="143.4">+3V3</text>
<text x="258.9" y="143.7">TLV75518P</text>
<text x="262.8" y="141.2">U7</text>
<text x="292" y="143.4">+1V8</text>
<text x="73.6" y="145.9">VBUS</text>
<text x="94.9" y="146.3">AMS1117-3.3</text>
<text x="97" y="149.5">VI</text>
<text x="103.5" y="149.5">VO</text>
<text x="134.5" y="145.9">+3V3</text>
<text x="221.4" y="149.5">C32</text>
<text x="259.3" y="146.9">IN</text>
<text x="259.3" y="149.5">EN</text>
<text x="265.2" y="146.9">OUT</text>
<text x="287.8" y="149.5">C33</text>
<text x="74.2" y="154.5">10u</text>
<text x="75.3" y="152">C1</text>
<text x="102.5" y="153.2" transform="rotate(-90 102.5 153.2)">GND</text>
<text x="120.2" y="152">C5</text>
<text x="120.2" y="154.5">10u</text>
<text x="132.9" y="152">C19</text>
<text x="132.9" y="154.5">10u</text>
<text x="149.6" y="154.5">220R</text>
<text x="149.6" y="152">R14</text>
<text x="222.7" y="152">1u</text>
<text x="265" y="153.4" transform="rotate(-90 265 153.4)">GND</text>
<text x="287.8" y="152">1u</text>
<text x="79.2" y="160.9">GND</text>
<text x="99.6" y="160.9">GND</text>
<text x="114.8" y="160.9">GND</text>
<text x="127.5" y="160.9">GND</text>
<text x="226.6" y="158.3">GND</text>
<text x="262.1" y="160.9">GND</text>
<text x="282.4" y="158.3">GND</text>
<text x="150.9" y="164.7">D1</text>
<text x="150.9" y="167.2">green</text>
<text x="246.1" y="166">R15</text>
<text x="145.3" y="173.6">GND</text>
<text x="246.1" y="168.5">4k7</text>
<text x="241.8" y="174.9">GND</text>
</g>
<g font-size="1.8" fill="#a90000">
<text x="62.2" y="44.2">A4</text>
<text x="62.2" y="51.8">B5</text>
<text x="62.2" y="49.3">A5</text>
<text x="202.9" y="52.1" transform="rotate(-90 202.9 52.1)">10</text>
<text x="304.5" y="52.1" transform="rotate(-90 304.5 52.1)">10</text>
<text x="62.2" y="59.4">B7</text>
<text x="62.2" y="56.9">A7</text>
<text x="124.2" y="59.1" transform="rotate(-90 124.2 59.1)">5</text>
<text x="191.1" y="54.4">8</text>
<text x="191.1" y="56.9">7</text>
<text x="213.9" y="54.4">1</text>
<text x="213.9" y="56.9">2</text>
<text x="292.7" y="54.4">8</text>
<text x="292.7" y="56.9">7</text>
<text x="315.5" y="54.4">1</text>
<text x="315.5" y="56.9">2</text>
<text x="62.2" y="64.5">B6</text>
<text x="62.2" y="62">A6</text>
<text x="119.9" y="62">1</text>
<text x="119.9" y="64.5">3</text>
<text x="127.6" y="62">6</text>
<text x="127.6" y="64.5">4</text>
<text x="191.1" y="62">9</text>
<text x="191.1" y="64.5">6</text>
<text x="213.9" y="62">3</text>
<text x="213.9" y="64.5">4</text>
<text x="292.7" y="62">9</text>
<text x="292.7" y="64.5">6</text>
<text x="315.5" y="62">3</text>
<text x="315.5" y="64.5">4</text>
<text x="124.2" y="69.3" transform="rotate(-90 124.2 69.3)">2</text>
<text x="202.9" y="69.3" transform="rotate(-90 202.9 69.3)">5</text>
<text x="304.5" y="69.3" transform="rotate(-90 304.5 69.3)">5</text>
<text x="62.2" y="74.7">B8</text>
<text x="62.2" y="72.1">A8</text>
<text x="42.9" y="81.3" transform="rotate(-90 42.9 81.3)">S1</text>
<text x="50.5" y="81.3" transform="rotate(-90 50.5 81.3)">A1</text>
<text x="94.5" y="148.3">3</text>
<text x="107.2" y="148.3">2</text>
<text x="257.1" y="145.8">1</text>
<text x="257.1" y="148.3">3</text>
<text x="269.8" y="145.8">5</text>
<text x="101.3" y="155.6" transform="rotate(-90 101.3 155.6)">1</text>
</g>
<g font-size="1.8" fill="#0f0f0f">
<text x="68.6" y="51.7">CC2</text>
<text x="68.6" y="49.2">CC1</text>
<text x="73.7" y="56.8">USB_CONN_DM</text>
<text x="174" y="56.8">USB_CONN_DM</text>
<text x="174.2" y="54.3">USB_CONN_DP</text>
<text x="218.4" y="56.8">USB_X_DM</text>
<text x="218.4" y="54.3">USB_X_DP</text>
<text x="320" y="54.3">USB_X_DP</text>
<text x="320" y="56.8">USB_X_DM</text>
<text x="73.7" y="61.9">USB_CONN_DP</text>
<text x="102.9" y="64.4">USB_CONN_DM</text>
<text x="103.1" y="61.9">USB_CONN_DP</text>
<text x="132.1" y="61.9">USB_CONN_DP</text>
<text x="132.1" y="64.4">USB_CONN_DM</text>
<text x="83.5" y="87.6" transform="rotate(-90 83.5 87.6)">CC1</text>
<text x="96.2" y="87.6" transform="rotate(-90 96.2 87.6)">CC2</text>
</g>
<g font-size="1.8" fill="#0000c2">
<text x="20.3" y="195.8">Three</text>
<text x="20.3" y="197.8">eUSB2</text>
<text x="26.6" y="195.8">things</text>
<text x="27.6" y="197.8">repeater.</text>
<text x="33.5" y="195.8">want</text>
<text x="37.2" y="197.8">The</text>
<text x="39.1" y="195.8">the</text>
<text x="41.6" y="197.8">two</text>
<text x="43.2" y="195.8">USB</text>
<text x="46" y="197.8">switches</text>
<text x="48.2" y="195.8">pair:</text>
<text x="53.7" y="195.8">the</text>
<text x="55.2" y="197.8">join</text>
<text x="57.8" y="195.8">connector,</text>
<text x="59.9" y="197.8">any</text>
<text x="64.3" y="197.8">two</text>
<text x="68.7" y="197.8">through</text>
<text x="68.9" y="195.8">the</text>
<text x="73.1" y="195.8">RP2350,</text>
<text x="77.1" y="197.8">the</text>
<text x="81.3" y="197.8">node</text>
<text x="82.2" y="195.8">the</text>
<text x="20.3" y="199.9">USB_X.</text>
<text x="20.3" y="201.9">USB_SEL_CONN</text>
<text x="20.3" y="204">board</text>
<text x="26.9" y="204">as</text>
<text x="30.2" y="204">it</text>
<text x="32.7" y="204">powers</text>
<text x="35.9" y="201.9">low,</text>
<text x="40.4" y="204">up,</text>
<text x="40.8" y="201.9">USB_SEL_MCU</text>
<text x="44.5" y="204">both</text>
<text x="49.8" y="204">selects</text>
<text x="55.2" y="201.9">low:</text>
<text x="57.7" y="204">pulled</text>
<text x="60.1" y="201.9">connector</text>
<text x="64.8" y="204">down.</text>
<text x="70.6" y="201.9">to</text>
<text x="73.7" y="201.9">RP2350</text>
<text x="86.5" y="201.9">the</text>
<text x="20.3" y="206">CONN high:</text>
<text x="20.3" y="208.1">air.</text>
<text x="32.6" y="206">connector</text>
<text x="43.1" y="206">to</text>
<text x="46.2" y="206">repeater</text>
<text x="61.8" y="206">host's</text>
<text x="68.7" y="206">USB</text>
<text x="73.7" y="206">goes</text>
<text x="79.3" y="206">over</text>
<text x="84.4" y="206">the</text>
<text x="20.3" y="210.1">MCU high:</text>
<text x="20.3" y="212.1">far</text>
<text x="20.3" y="214.2">Both</text>
<text x="24.2" y="212.1">end.</text>
<text x="25.8" y="214.2">high</text>
<text x="31" y="214.2">joins</text>
<text x="31.4" y="210.1">RP2350</text>
<text x="36.7" y="214.2">all</text>
<text x="39.9" y="210.1">to</text>
<text x="40.4" y="214.2">three</text>
<text x="43" y="210.1">repeater</text>
<text x="46.4" y="214.2">and</text>
<text x="51" y="214.2">is</text>
<text x="53.8" y="214.2">not</text>
<text x="56.3" y="210.1">the</text>
<text x="58" y="214.2">a</text>
<text x="60.3" y="214.2">state</text>
<text x="60.4" y="210.1">RP2350</text>
<text x="66.2" y="214.2">to</text>
<text x="69" y="210.1">is</text>
<text x="69.2" y="214.2">use.</text>
<text x="71.8" y="210.1">the</text>
<text x="75.9" y="210.1">device</text>
<text x="83.1" y="210.1">at</text>
<text x="86.1" y="210.1">the</text>
<text x="20.3" y="216.2">ST_PWR_EN high</text>
<text x="20.3" y="218.3">so</text>
<text x="20.3" y="220.3">regulator</text>
<text x="23.7" y="218.3">the</text>
<text x="27.8" y="218.3">rail</text>
<text x="30.1" y="220.3">discharges</text>
<text x="32.2" y="218.3">is</text>
<text x="35" y="218.3">off</text>
<text x="37.3" y="216.2">turns</text>
<text x="38.8" y="218.3">until</text>
<text x="41.5" y="220.3">its</text>
<text x="43.3" y="216.2">the</text>
<text x="44.2" y="218.3">the</text>
<text x="45.1" y="220.3">output,</text>
<text x="47.4" y="216.2">1.8</text>
<text x="48.4" y="218.3">RP2350</text>
<text x="51.6" y="216.2">V regulator</text>
<text x="52.9" y="220.3">which</text>
<text x="56.9" y="218.3">asks</text>
<text x="59.4" y="220.3">is</text>
<text x="62.3" y="218.3">for</text>
<text x="63.7" y="216.2">on;</text>
<text x="64.5" y="220.3">power-on</text>
<text x="66.1" y="218.3">it.</text>
<text x="67.8" y="216.2">it</text>
<text x="69.2" y="218.3">Off,</text>
<text x="70.3" y="216.2">is</text>
<text x="73.1" y="216.2">pulled</text>
<text x="73.8" y="218.3">the</text>
<text x="75" y="220.3">reset</text>
<text x="80.1" y="216.2">down,</text>
<text x="80.9" y="220.3">for</text>
<text x="20.3" y="222.4">the</text>
<text x="24.5" y="222.4">ST60A3H1.</text>
</g>
</svg>
